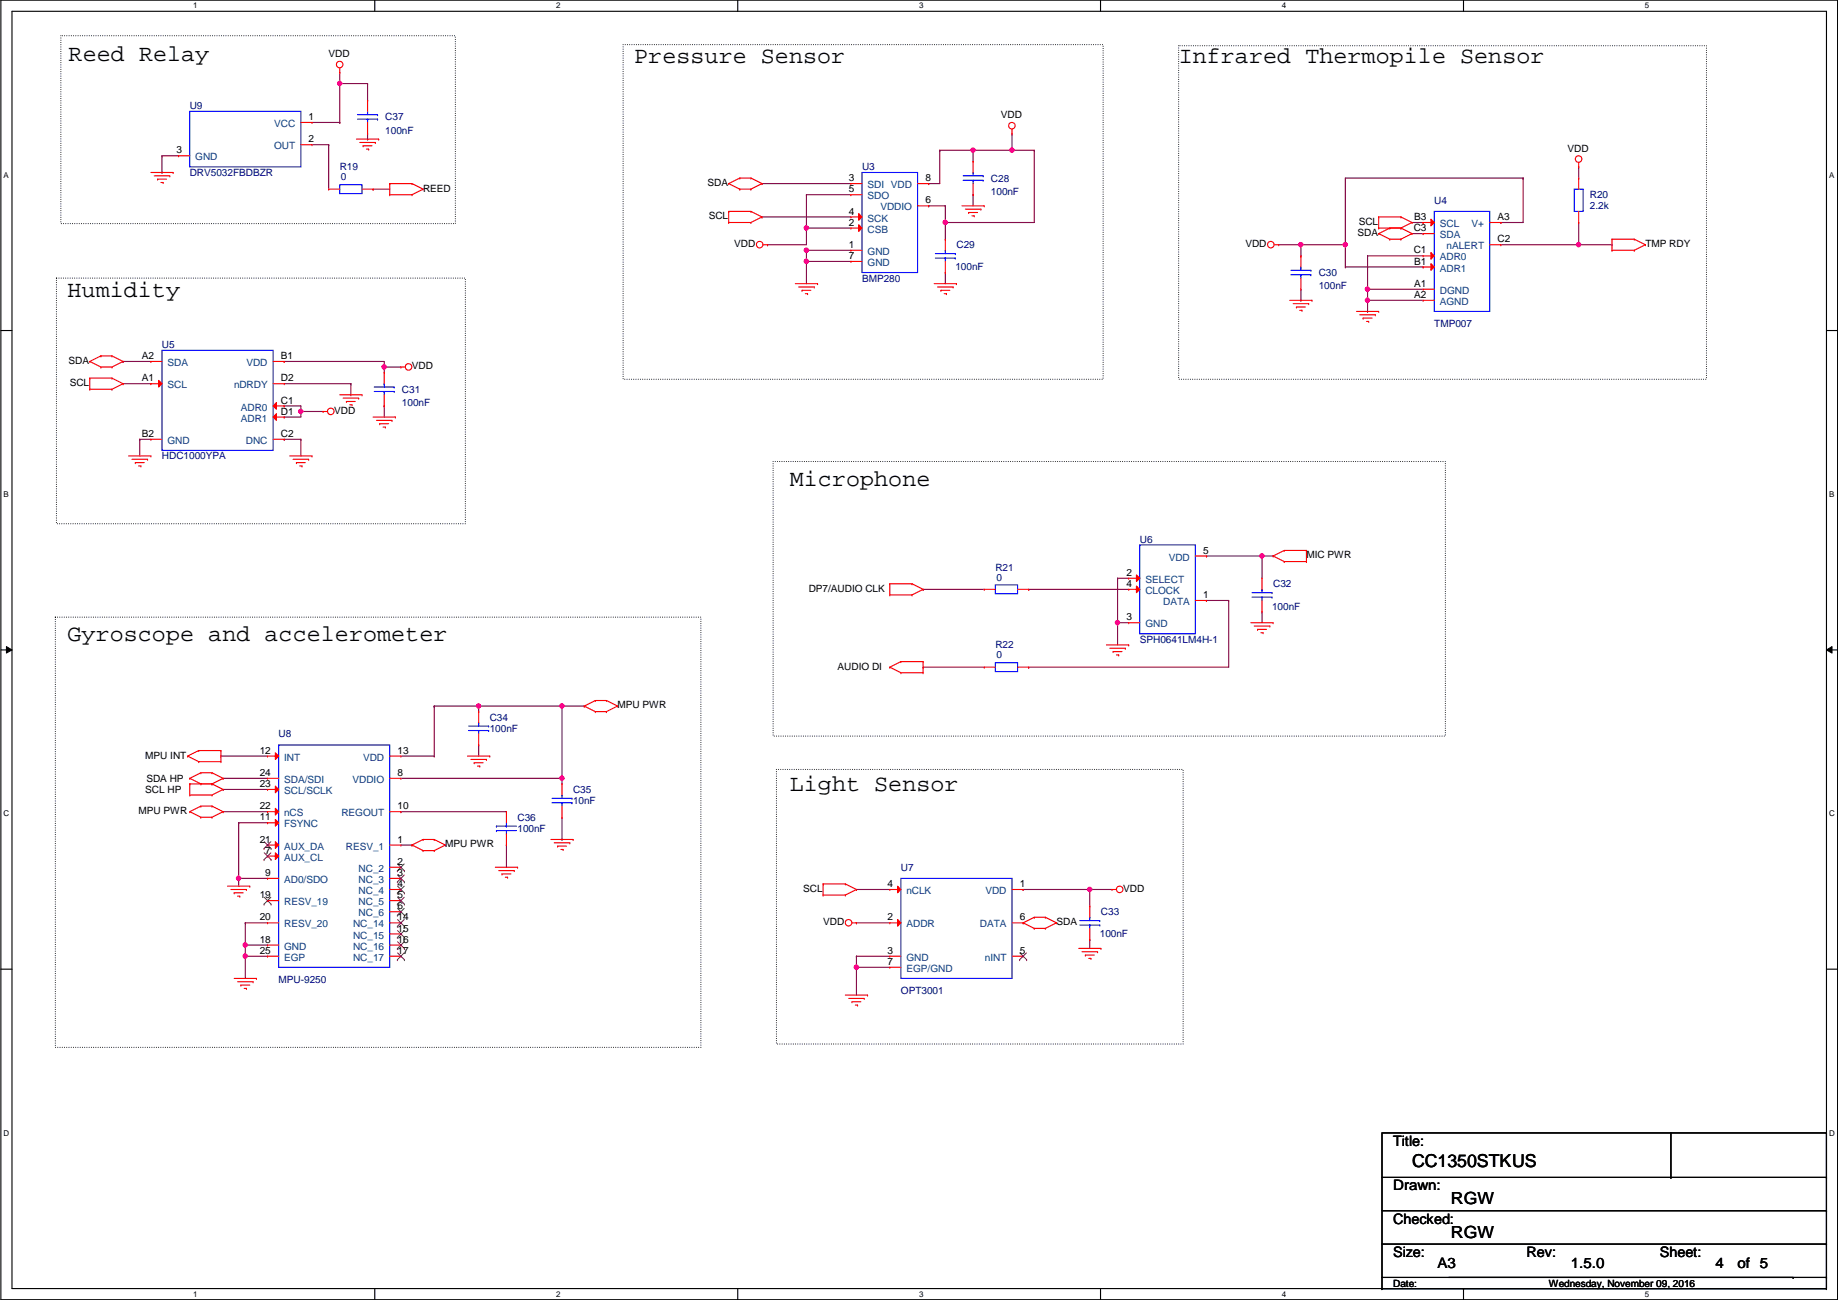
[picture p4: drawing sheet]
<svg xmlns="http://www.w3.org/2000/svg" width="420mm" height="297mm" viewBox="0 0 420 297" stroke-linecap="round" stroke-linejoin="round" font-family="sans-serif">
<path d="M.2 0h419.9v297h-419.9zM2.7 2.6h414.8v291.8h-414.8z" fill="none" stroke="#000" stroke-width=".25"/>
<g fill="#fff">
<path d="M44.2 .3h1v2h-1z"/>
<path d="M44.2 294.7h1v2h-1z"/>
</g>
<path d="M85.7 0v2.6M85.7 294.4v2.6" fill="none" stroke="#000" stroke-width=".25"/>
<g fill="#fff">
<path d="M127.1 .3h1v2h-1z"/>
<path d="M127.1 294.7h1v2h-1z"/>
</g>
<path d="M168.6 0v2.6M168.6 294.4v2.6" fill="none" stroke="#000" stroke-width=".25"/>
<g fill="#fff">
<path d="M210.1 .3h1v2h-1z"/>
<path d="M210.1 294.7h1v2h-1z"/>
</g>
<path d="M251.6 0v2.6M251.6 294.4v2.6" fill="none" stroke="#000" stroke-width=".25"/>
<g fill="#fff">
<path d="M293 .3h1v2h-1z"/>
<path d="M293 294.7h1v2h-1z"/>
</g>
<path d="M334.5 0v2.6M334.5 294.4v2.6" fill="none" stroke="#000" stroke-width=".25"/>
<g fill="#fff">
<path d="M376 .3h1v2h-1z"/>
<path d="M376 294.7h1v2h-1z"/>
<path d="M.8 39h1.2v2h-1.2z"/>
<path d="M418.2 39h1.1v2h-1.1z"/>
<path d="M.8 112h1.2v2h-1.2z"/>
<path d="M418.2 112h1.1v2h-1.1z"/>
</g>
<path d="M.2 75.5h2.5M417.5 75.5h2.6" fill="none" stroke="#000" stroke-width=".25"/>
<g fill="#fff">
<path d="M.8 185h1.3v1.9h-1.3z"/>
<path d="M418.2 185h1.2v1.9h-1.2z"/>
</g>
<path d="M.2 148.5h2.5M417.5 148.5h2.6" fill="none" stroke="#000" stroke-width=".25"/>
<path d="M1.5 147.7l1.2 .8-1.2 .7zM417.5 148.5l1.3-.8v1.5z" fill="#000"/>
<path d="M1.5 147.7l1.2 .8-1.2 .7zM417.5 148.5l1.3-.8v1.5z" fill="none" stroke="#000" stroke-width=".23"/>
<g fill="#fff">
<path d="M.8 257.9h1.3v2h-1.3z"/>
<path d="M418.2 257.9h1.2v2h-1.2z"/>
</g>
<path d="M.2 221.4h2.5M417.5 221.4h2.6" fill="none" stroke="#000" stroke-width=".25"/>
<path d="M13.9 8.2h90.2v42.9h-90.2zM142.4 10.2h109.8v76.5h-109.8zM269.4 10.5h120.7v76.2h-120.7zM12.9 63.5h93.5v56.2h-93.5zM176.7 105.5h153.7v62.7h-153.7zM12.6 141h147.6v98.3h-147.6zM177.5 175.8h93v62.7h-93z" fill="none" stroke="#000" stroke-width=".25" stroke-dasharray="0 .5"/>
<g fill="none" stroke="#800040" stroke-width=".25">
<path d="M85.3 43.2h.1M85.3 43.2h3.8M343.1 50.8h.1M343.1 50.8h5.1M275.8 137.2h.1M275.8 137.2h5.1M255.5 142.3h.1M255.5 142.3h2.5M255.5 142.3v5.1M128.5 177.8h.1M128.5 177.8v1.3M54.6 200.7h.1"/>
<path d="M54.6 200.7h6.6"/>
</g>
<circle cx="54.5" cy="200.7" r=".49" fill="#f0f"/>
<circle cx="54.5" cy="200.7" r=".49" fill="none" stroke="#f0f" stroke-width=".25"/>
<g fill="none" stroke="#800040" stroke-width=".25">
<path d="M288.5 139.7h.1M288.5 139.7v2.6M50.5 172.8h.1M50.5 172.8h10.7M51 177.8h.1M51 177.8h10.2M109.4 170.2h.1M109.4 170.2v2.6M51 180.4h.1M51 180.4h10.2M54.6 188h.1M54.6 188v14.5"/>
<path d="M54.6 188h6.6M91.6 185.5h.1M91.6 185.5h24.2M115.8 193.1h.1M115.8 193.1v5.1M54.6 200.7h.1M195.8 203.2h.1M195.8 203.2h7.6M233.9 203.2h.1M233.9 203.2h15.2M249.1 214.7h.1M249.1 214.7v2"/>
</g>
<circle cx="249.1" cy="203.2" r=".49" fill="#f0f"/>
<circle cx="249.1" cy="203.2" r=".49" fill="none" stroke="#f0f" stroke-width=".25"/>
<path d="M275.8 127h.1M275.8 127h15.2M288.5 127h.1M195.8 218.5h.1M195.8 218.5v2.5M195.8 218.5h7.6M249.1 203.2h.1M249.1 203.2h5.1" fill="none" stroke="#800040" stroke-width=".25"/>
<circle cx="288.5" cy="127" r=".49" fill="#f0f"/>
<circle cx="288.5" cy="127" r=".49" fill="none" stroke="#f0f" stroke-width=".25"/>
<path d="M91.6 177.8h36.9M128.5 177.8h.1M51 185.5h.1M51 185.5h10.2" fill="none" stroke="#800040" stroke-width=".25"/>
<circle cx="128.4" cy="177.8" r=".49" fill="#f0f"/>
<circle cx="128.4" cy="177.8" r=".49" fill="none" stroke="#f0f" stroke-width=".25"/>
<path d="M56.1 210.9h.1M56.1 210.9h5.1M56.1 210.9v5" fill="none" stroke="#800040" stroke-width=".25"/>
<circle cx="56.1" cy="215.9" r=".49" fill="#f0f"/>
<circle cx="56.1" cy="215.9" r=".49" fill="none" stroke="#f0f" stroke-width=".25"/>
<path d="M56.1 215.9h.1M56.1 218.5h.1M56.1 215.9h5.1M56.1 215.9v2.6M56.1 218.5h5.1" fill="none" stroke="#800040" stroke-width=".25"/>
<circle cx="56.1" cy="218.5" r=".49" fill="#f0f"/>
<circle cx="56.1" cy="218.5" r=".49" fill="none" stroke="#f0f" stroke-width=".25"/>
<path d="M312.6 58.5h.1M312.6 58.5h12.7M312.6 58.5v7.6M312.6 66.1h.1M312.6 66.1h12.7M56.1 218.5h.1M56.1 218.5v5.1" fill="none" stroke="#800040" stroke-width=".25"/>
<circle cx="312.6" cy="66.1" r=".49" fill="#f0f"/>
<circle cx="312.6" cy="66.1" r=".49" fill="none" stroke="#f0f" stroke-width=".25"/>
<path d="M312.6 68.6h.1M312.6 66.1v2.5M312.6 68.6h12.7" fill="none" stroke="#800040" stroke-width=".25"/>
<circle cx="312.6" cy="68.6" r=".49" fill="#f0f"/>
<circle cx="312.6" cy="68.6" r=".49" fill="none" stroke="#f0f" stroke-width=".25"/>
<path d="M297.4 58.5h.1M297.4 55.9v2.6M297.4 68.6h.1M297.4 66.1v2.5M312.6 71.2h.1M312.6 68.6v2.6" fill="none" stroke="#800040" stroke-width=".25"/>
<circle cx="297.4" cy="55.9" r=".49" fill="#f0f"/>
<circle cx="297.4" cy="55.9" r=".49" fill="none" stroke="#f0f" stroke-width=".25"/>
<path d="M297.4 55.9h10.1M307.5 55.9h.1M307.5 55.9v5.1M307.5 61h.1" fill="none" stroke="#800040" stroke-width=".25"/>
<circle cx="307.5" cy="55.9" r=".49" fill="#f0f"/>
<circle cx="307.5" cy="55.9" r=".49" fill="none" stroke="#f0f" stroke-width=".25"/>
<path d="M307.5 55.9h.1M348.2 40.7h.1M348.2 40.7h-40.7v15.2M348.2 40.7v10.1M307.5 61h17.8M325.3 61h.1M91.6 172.8h7.7M99.3 172.8h.1M99.3 161.3h.1M99.3 161.3v11.5M99.3 161.3h10.1" fill="none" stroke="#800040" stroke-width=".25"/>
<circle cx="109.4" cy="161.3" r=".49" fill="#f0f"/>
<circle cx="109.4" cy="161.3" r=".49" fill="none" stroke="#f0f" stroke-width=".25"/>
<path d="M109.4 161.3h.1M109.4 161.3h19.1M128.5 161.3h.1M128.5 161.3v16.5" fill="none" stroke="#800040" stroke-width=".25"/>
<circle cx="128.4" cy="161.3" r=".49" fill="#f0f"/>
<circle cx="128.4" cy="161.3" r=".49" fill="none" stroke="#f0f" stroke-width=".25"/>
<path d="M255.5 132.1h.1M255.5 132.1h2.5M255.5 132.1v10.2M288.5 127h.1M288.5 127v5.1" fill="none" stroke="#800040" stroke-width=".25"/>
<circle cx="255.4" cy="142.3" r=".49" fill="#f0f"/>
<circle cx="255.4" cy="142.3" r=".49" fill="none" stroke="#f0f" stroke-width=".25"/>
<path d="M322.8 53.4h2.5M322.8 50.8h2.5M325.3 53.4h.1M325.3 50.8h.1M343.1 55.9h17.8M360.9 55.9h.1M109.4 161.3h.1M109.4 161.3v1.3M91.6 193.1h2.6M94.2 193.1h.1M195.8 210.9h.1M195.8 210.9h7.6" fill="none" stroke="#800040" stroke-width=".25"/>
<circle cx="360.9" cy="55.9" r=".49" fill="#f0f"/>
<circle cx="360.9" cy="55.9" r=".49" fill="none" stroke="#f0f" stroke-width=".25"/>
<path d="M360.9 55.9h.1M360.9 50.8v5.1M360.9 55.9h7.6M368.5 55.9h.1M195.8 221h.1M195.8 221h7.6M195.8 221v6.4" fill="none" stroke="#800040" stroke-width=".25"/>
<circle cx="195.8" cy="221" r=".49" fill="#f0f"/>
<circle cx="195.8" cy="221" r=".49" fill="none" stroke="#f0f" stroke-width=".25"/>
<g fill="none" stroke="#800040" stroke-width=".25">
<path d="M28.1 82.6h.1M28.1 87.7h.1M28.1 82.6h6.4M28.1 87.7h6.4M65 82.6h.1M65 82.6h22.8M65 87.7h15.2M80.2 87.7h.1M87.8 92.8h.1M87.8 83.9h.1M87.8 83.9v1.2M87.8 92.8v2.5"/>
<path d="M87.8 83.9h3.8M32 100.4h.1M32 100.4v3.8M32 100.4h2.5M65 100.4h.1M65 100.4h3.8M68.8 100.4h.1M68.8 100.4v3.8M211 134.7h.1M211 134.7h14M235.2 134.7h.1M235.2 134.7h22.8"/>
<path d="M280.9 137.2h.1M280.9 137.2v15.2h-45.7M211 152.4h.1M211 152.4h14M235.2 152.4h.1M128.5 161.3h5.1M133.6 161.3h.1M128.5 191.8h.1M128.5 186.7v5.1"/>
</g>
<circle cx="87.8" cy="83.8" r=".49" fill="#f0f"/>
<circle cx="87.8" cy="83.8" r=".49" fill="none" stroke="#f0f" stroke-width=".25"/>
<path d="M65 92.8h.1M65 92.8h3.8M68.8 94h.1M68.8 94v1.3" fill="none" stroke="#800040" stroke-width=".25"/>
<circle cx="68.8" cy="94" r=".49" fill="#f0f"/>
<circle cx="68.8" cy="94" r=".49" fill="none" stroke="#f0f" stroke-width=".25"/>
<path d="M212.3 47h.1M212.3 47h3.8M216.1 50.8h.1M216.1 47h.1M216.1 50.8h20.3M216.1 47v3.8M65 95.3h.1M65 95.3h3.8" fill="none" stroke="#800040" stroke-width=".25"/>
<circle cx="216.1" cy="50.8" r=".49" fill="#f0f"/>
<circle cx="216.1" cy="50.8" r=".49" fill="none" stroke="#f0f" stroke-width=".25"/>
<path d="M214.8 34.3h.1M214.8 34.3v7.7h-2.5M214.8 34.3h7.7M231.3 30.5h.1M231.3 30.5v3.8M212.3 42h.1" fill="none" stroke="#800040" stroke-width=".25"/>
<circle cx="231.3" cy="34.3" r=".49" fill="#f0f"/>
<circle cx="231.3" cy="34.3" r=".49" fill="none" stroke="#f0f" stroke-width=".25"/>
<path d="M222.5 34.3h.1M222.5 34.3v2.6" fill="none" stroke="#800040" stroke-width=".25"/>
<circle cx="222.4" cy="34.3" r=".49" fill="#f0f"/>
<circle cx="222.4" cy="34.3" r=".49" fill="none" stroke="#f0f" stroke-width=".25"/>
<g fill="none" stroke="#800040" stroke-width=".25">
<path d="M222.5 34.3h8.8M231.3 34.3h.1M236.4 34.3h.1M236.4 34.3v16.5M174.2 42h.1M174.2 49.6h.1M174.2 42h20.3M174.2 49.6h20.3M175.5 55.9h.1M175.5 55.9h8.9M184.1 57.2h.1M184.1 57.2h10.4"/>
<path d="M184.4 44.5h.1M184.4 57.2h.1M184.4 44.5h10.1M216.1 54.7h.1M216.1 50.8v3.9M222.5 44.5h.1M222.5 44.5v2.5"/>
</g>
<circle cx="184.3" cy="57.2" r=".49" fill="#f0f"/>
<circle cx="184.3" cy="57.2" r=".49" fill="none" stroke="#f0f" stroke-width=".25"/>
<path d="M184.4 57.2h.1M184.4 57.2v2.5" fill="none" stroke="#800040" stroke-width=".25"/>
<circle cx="184.3" cy="59.7" r=".49" fill="#f0f"/>
<circle cx="184.3" cy="59.7" r=".49" fill="none" stroke="#f0f" stroke-width=".25"/>
<path d="M184.4 59.7h.1M184.4 52.1h.1M184.4 59.7h10.1M184.4 44.5v7.6M184.4 59.7v5.1M184.4 52.1h10.1" fill="none" stroke="#800040" stroke-width=".25"/>
<circle cx="184.3" cy="52.1" r=".49" fill="#f0f"/>
<circle cx="184.3" cy="52.1" r=".49" fill="none" stroke="#f0f" stroke-width=".25"/>
<g fill="none" stroke="#800040" stroke-width=".25">
<path d="M77.7 19.1h.1M77.7 16.6v11.4M77.7 19.1h6.3M84 19.1h.1M84 19.1v3.8M37 35.6h.1M37 39.4h.1M37 35.6h3.8M37 35.6v3.8M71.3 28h6.4M71.3 33.1h3.8M75.1 33.1h.1"/>
<path d="M75.1 33.1v10.1M77.7 28h.1M84 22.9h.1M231.3 34.3h.1M231.3 34.3h5.1M360.9 38.1h.1M360.9 38.1v2.6M184.4 52.1h.1M184.4 52.1v3.8M292.3 55.9h5.1M297.4 55.9h.1M216.1 62.3h.1"/>
<path d="M216.1 62.3v2.5M68.8 94h.1M68.8 94h5.1M68.8 92.8v1.2M80.2 90.2h.1M80.2 87.7v2.5M87.8 83.9h.1M87.8 82.6v1.3M249.1 203.2h.1M249.1 203.2v3.9"/>
</g>
<circle cx="77.6" cy="19.1" r=".49" fill="#f0f"/>
<circle cx="77.6" cy="19.1" r=".49" fill="none" stroke="#f0f" stroke-width=".25"/>
<path d="M84 31.8h.1M84 30.5v1.3" fill="none" stroke="#800040" stroke-width=".25"/>
<g fill="none" stroke="#f00" stroke-width=".25">
<path d="M77.7 16.6h.1M77.7 15.5v1.1M34.5 39.4h5.1M39.6 39.4h.1M40.8 35.6h.1M40.8 35.6h2.6M68.8 28h2.5M68.8 33.1h2.5M71.3 28h.1M71.3 33.1h.1M81.5 31.8h5.1M82.2 32.6h3.6"/>
<path d="M83 33.3h.1M83 33.3h2M83.8 34.1h.5M84 22.9h.1M84 30.5h.1M84 22.9v2.5M84 28v2.5M84.3 34.1h.1M85.8 32.6h.1M86.6 31.8h.1M231.3 30.5h.1M231.3 29.5v1"/>
<path d="M360.9 38.1h.1M360.9 37.1v1M35.3 40.2h3.5M36 40.9h.1M36 40.9h2M36.8 41.7h.5M37.3 41.7h.1M38.8 40.2h.1M89.1 44.5h.1M89.1 42h.1M89.1 42h5.1M89.1 44.5h5.1"/>
<path d="M89.1 42v2.5M94.2 42h.1M94.2 44.5h.1M94.2 42l2.5 1.2M96.7 43.2h.1M96.7 43.2l-2.5 1.3M166.6 50.8h.1M166.6 48.3h.1M166.6 42h.1M166.6 48.3h5.1M166.6 50.8h5.1M166.6 48.3v2.5"/>
<path d="M166.6 42l2.5 1.2M169.1 40.7h.1M169.1 43.2h.1M169.1 40.7l-2.5 1.3M169.1 40.7h2.6M169.1 43.2h2.6M171.7 48.3h.1M171.7 50.8h.1M171.7 40.7h.1M171.7 43.2h.1M171.7 48.3l2.5 1.3M171.7 40.7l2.5 1.3"/>
<path d="M174.2 49.6h.1M174.2 42h.1M174.2 49.6l-2.5 1.2M174.2 42l-2.5 1.2M174.4 55.9h1.1M175.5 55.9h.1M194.5 57.2h.1M194.5 57.2h2.6M216.1 54.7h.1M216.1 54.7v2.5M216.1 59.7v2.6M219.9 47h5.1"/>
<path d="M220.7 47.8h3.5M221.4 48.6h.1M221.4 48.6h2.1M222.2 49.3h.5M222.7 49.3h.1M224.2 47.8h.1M225 47h.1M291.3 55.9h1M292.3 55.9h.1M315.2 52.1h.1M315.2 49.6h.1M315.2 53.4h.1"/>
<path d="M315.2 49.6h5M315.2 52.1h5M315.2 49.6v2.5M315.2 53.4l2.5 1.3M317.7 52.1h.1M317.7 54.7h.1M317.7 52.1l-2.5 1.3M317.7 54.7h2.5M320.2 49.6h.1M320.2 52.1h.1M320.2 54.7h.1M320.2 49.6l2.6 1.2"/>
<path d="M320.2 52.1l2.6 1.3M322.8 50.8h.1M322.8 53.4h.1M322.8 50.8l-2.6 1.3M322.8 53.4l-2.6 1.3M368.5 57.2h.1M368.5 54.7h.1M368.5 54.7h5.1M368.5 57.2h5.1M368.5 54.7v2.5M373.6 54.7h.1M373.6 57.2h.1"/>
<path d="M373.6 54.7l2.5 1.2M376.1 55.9h.1M376.1 55.9l-2.5 1.3M181.8 64.8h5.1M182.6 65.6h3.5M183.3 66.3h.1M183.3 66.3h2.1M184.1 67.1h.5M184.6 67.1h.1M186.1 65.6h.1M186.9 64.8h.1M213.6 64.8h5"/>
<path d="M214.3 65.6h3.6M215.1 66.3h.1M215.1 66.3h2M215.8 67.1h.6M216.1 62.3h.1M216.4 67.1h.1M217.9 65.6h.1M218.6 64.8h.1M294.8 68.6h5.1M295.6 69.4h3.6M296.4 70.1h.1M296.4 70.1h2"/>
<path d="M297.1 70.9h.5M297.6 70.9h.1M299.2 69.4h.1M299.9 68.6h.1M310.1 71.2h5.1M310.8 71.9h3.6M311.6 72.7h.1M311.6 72.7h2M312.4 73.4h.5M312.9 73.4h.1M314.4 71.9h.1M315.2 71.2h.1"/>
<path d="M20.5 82.6h.1M20.5 88.9h.1M20.5 86.4h.1M20.5 82.6l2.6 1.3M20.5 86.4h5.1M20.5 88.9h5.1M20.5 86.4v2.5M23.1 81.3h.1M23.1 83.9h.1M23.1 81.3l-2.6 1.3M23.1 81.3h2.5M23.1 83.9h2.5"/>
<path d="M25.6 81.3h.1M25.6 83.9h.1M25.6 86.4h.1M25.6 88.9h.1M25.6 81.3l2.5 1.3M25.6 86.4l2.5 1.3M28.1 82.6h.1M28.1 87.7h.1M28.1 82.6l-2.5 1.3M28.1 87.7l-2.5 1.2M73.9 94h.1M73.9 94h1"/>
<path d="M77.7 90.2h5.1M78.4 91h3.6M79.2 91.7h.1M79.2 91.7h2M80 92.5h.5M80.5 92.5h.1M82 91h.1M82.8 90.2h.1M85.3 95.3h5.1M86.1 96.1h3.5M86.8 96.8h.1M86.8 96.8h2"/>
<path d="M87.6 97.6h.5M87.8 85.1h.1M87.8 92.8h.1M87.8 85.1v2.6M87.8 90.2v2.6M88.1 97.6h.1M89.6 96.1h.1M90.4 95.3h.1M91.6 83.9h.1M91.6 83.9h1.1M29.4 104.2h5.1M30.2 104.9h3.5"/>
<path d="M30.9 105.7h.1M30.9 105.7h2.1M31.7 106.5h.5M32.2 106.5h.1M33.7 104.9h.1M34.5 104.2h.1M66.2 104.2h5.1M67 104.9h3.6M67.8 105.7h.1M67.8 105.7h2M68.5 106.5h.5M69 106.5h.1"/>
<path d="M70.6 104.9h.1M71.3 104.2h.1M203.4 135.9h.1M203.4 133.4h.1M203.4 133.4h5.1M203.4 135.9h5.1M203.4 133.4v2.5M208.5 133.4h.1M208.5 135.9h.1M208.5 133.4l2.5 1.3M211 134.7h.1M211 134.7l-2.5 1.2"/>
<path d="M288.5 132.1h.1M288.5 139.7h.1M288.5 132.1v2.6M288.5 137.2v2.5M291 127h.1M291 127l2.6 1.3M293.6 128.3h.1M293.6 125.8h.1M293.6 128.3h5.1M293.6 125.8l-2.6 1.2M293.6 125.8h5.1M298.7 125.8h.1"/>
<path d="M298.7 128.3h.1M298.7 125.8v2.5M203.4 152.4h.1M203.4 152.4l2.5 1.3M205.9 153.7h.1M205.9 151.2h.1M205.9 153.7h5.1M205.9 151.2l-2.5 1.2M205.9 151.2h5.1M211 151.2h.1M211 153.7h.1M211 151.2v2.5"/>
<path d="M225 152.4h.1M225 152.4h2.5M232.6 152.4h2.6M235.2 152.4h.1M252.9 147.4h5.1M253.7 148.1h3.5M254.5 148.9h.1M254.5 148.9h2M255.2 149.6h.5M255.7 149.6h.1M257.2 148.1h.1M258 147.4h.1"/>
<path d="M286 142.3h5M286.7 143h3.6M287.5 143.8h.1M287.5 143.8h2M288.2 144.6h.5M288.7 144.6h.1M290.3 143h.1M291 142.3h.1M42.9 172.8h.1M42.9 172.8l2.5 1.2M43.4 179.1h.1M43.4 177.8h.1"/>
<path d="M43.4 179.1h5.1M43.4 179.1v2.6M43.4 177.8l2.5 1.3M45.4 174h.1M45.4 171.5h.1M45.4 174h5.1M45.4 171.5l-2.5 1.3M45.4 171.5h5.1M45.9 176.6h.1M45.9 179.1h.1M45.9 176.6l-2.5 1.2M45.9 176.6h2.6"/>
<path d="M48.5 179.1h.1M48.5 176.6h.1M48.5 179.1l2.5 1.3M48.5 176.6l2.5 1.2M50.5 171.5h.1M50.5 174h.1M50.5 171.5v2.5M51 177.8h.1M51 177.8l-2.5 1.3M106.9 172.8h5.1M107.6 173.5h3.6M108.4 174.3h.1"/>
<path d="M108.4 174.3h2M109.2 175h.5M109.7 175h.1M111.2 173.5h.1M112 172.8h.1M128.5 179.1h.1M128.5 179.1v2.6M133.6 161.3h.1M133.6 161.3l2.5 1.3M136.1 162.6h.1M136.1 160.1h.1M136.1 162.6h2.5"/>
<path d="M136.1 160.1l-2.5 1.2M136.1 160.1h2.5M138.6 162.6h.1M138.6 160.1h.1M138.6 160.1l2.6 1.2M141.2 161.3h.1M141.2 161.3l-2.6 1.3M43.4 181.7h.1M43.4 185.5h.1M43.4 181.7h5.1M43.4 185.5l2.5 1.2M45.9 184.2h.1"/>
<path d="M45.9 186.7h.1M45.9 184.2l-2.5 1.3M45.9 184.2h2.6M45.9 186.7h2.6M48.5 181.7h.1M48.5 184.2h.1M48.5 186.7h.1M48.5 184.2l2.5 1.3M51 180.4h.1M51 185.5h.1M51 180.4l-2.5 1.3M51 185.5l-2.5 1.2"/>
<path d="M94.2 193.1h.1M94.2 193.1l2.5 1.3M96.7 194.4h.1M96.7 191.8h.1M96.7 194.4h2.6M96.7 191.8l-2.5 1.3M96.7 191.8h2.6M99.3 194.4h.1M99.3 191.8h.1M99.3 191.8l2.5 1.3M101.8 193.1h.1M101.8 193.1l-2.5 1.3"/>
<path d="M113.2 198.2h5.1M114 198.9h3.5M114.8 199.7h.1M114.8 199.7h2M117.5 198.9h.1M118.3 198.2h.1M125.9 191.8h5.1M126.7 192.6h3.5M127.5 193.3h.1M127.5 193.3h2M128.2 194.1h.5M128.5 186.7h.1"/>
<path d="M128.5 184.2v2.5M128.7 194.1h.1M130.2 192.6h.1M131 191.8h.1M52 202.5h5.1M52.8 203.2h3.5M53.5 204h.1M53.5 204h2.1M54.3 204.8h.5M54.8 204.8h.1M56.3 203.2h.1M57.1 202.5h.1"/>
<path d="M115.5 200.4h.5M116 200.4h.1M188.2 204.5h.1M188.2 202h.1M188.2 202h5M188.2 204.5h5M188.2 202v2.5M193.2 202h.1M193.2 204.5h.1M193.2 202l2.6 1.2M194.8 210.9h1M195.8 203.2h.1"/>
<path d="M195.8 210.9h.1M195.8 203.2l-2.6 1.3M233.9 210.9h.1M233.9 210.9l2.5 1.2M236.4 212.1h.1M236.4 209.6h.1M236.4 212.1h2.6M236.4 209.6l-2.5 1.3M236.4 209.6h2.6M239 212.1h.1M239 209.6h.1M239 209.6l2.5 1.3"/>
<path d="M241.5 210.9h.1M241.5 210.9l-2.5 1.2M246.6 216.7h5.1M247.3 217.5h3.6M248.1 218.2h.1M248.1 218.2h2M248.9 219h.5M249.4 219h.1M250.9 217.5h.1M251.7 216.7h.1M254.2 203.2h.1M254.2 203.2h1"/>
<path d="M53.5 223.6h5.1M54.3 224.3h3.6M55.1 225.1h.1M55.1 225.1h2M55.8 225.8h.5M56.3 225.8h.1M57.9 224.3h.1M58.6 223.6h.1M193.2 227.4h5.1M194 228.1h3.6M194.8 228.9h.1M194.8 228.9h2"/>
<path d="M195.5 229.7h.5M196 229.7h.1M197.6 228.1h.1M198.3 227.4h.1"/>
<circle cx="77.6" cy="14.7" r=".75"/>
<circle cx="231.3" cy="28.7" r=".75"/>
<circle cx="360.9" cy="36.3" r=".75"/>
<circle cx="173.7" cy="55.9" r=".75"/>
<circle cx="290.5" cy="55.9" r=".75"/>
<circle cx="75.6" cy="94" r=".75"/>
<circle cx="93.4" cy="83.8" r=".75"/>
<circle cx="194" cy="210.8" r=".75"/>
<circle cx="256" cy="203.2" r=".75"/>
</g>
<g fill="none" stroke="#000" stroke-width=".25">
<path d="M315.9 258.9h101.6v33h-101.6zM382 258.9v10.1M315.9 269h101.6M315.9 276.6h101.6M382 269h.1M417.5 269h.1M417.5 276.6h.1M315.9 294.4h.1M315.9 284.3h101.6M315.9 291.9v2.5M315.9 294.4h101.6M331.2 291.9h78.7"/>
<path d="M409.9 291.9h.1M417.5 284.3h.1M417.5 294.4h.1M417.5 291.9h.1M417.5 291.9v2.5"/>
</g>
<g fill="none" stroke="#00f" stroke-width=".25">
<path d="M43.4 25.4h25.4v12.7h-25.4zM81.7 27.2h4.6M81.7 26.2h4.6M84 27.2h.1M84 25.4h.1M84 25.4v.8M84 27.2v.8M86.3 27.2h.1M86.3 26.2h.1M197.1 39.4h12.7v22.9h-12.7zM213.8 59h4.6M213.8 58h4.6"/>
<path d="M216.1 59h.1M216.1 57.2h.1M216.1 57.2v.8M216.1 59v.7M218.4 59h.1M218.4 58h.1M85.5 89.5h4.6M85.5 88.4h4.6M87.8 89.5h.1M87.8 87.7h.1M87.8 87.7v.7M87.8 89.5v.7"/>
<path d="M90.1 89.5h.1M90.1 88.4h.1M286.2 136.4h4.6M286.2 135.4h4.6M288.5 136.4h.1M288.5 134.7h.1M288.5 134.7v.7M288.5 136.4v.8M290.8 136.4h.1M290.8 135.4h.1M227.5 151.4h5.1v2.1h-5.1zM126.2 183.4h4.6"/>
<path d="M126.2 182.4h4.6M128.5 183.4h.1M128.5 181.7h.1M128.5 181.7v.7M128.5 183.4v.8M130.8 183.4h.1M130.8 182.4h.1"/>
</g>
<path d="M196.3 51.4l.8 .7-.8 .8z" fill="#f00"/>
<path d="M194.5 52.1h.1M194.5 59.7h.1M194.5 42h.1M194.5 52.1h2.6M194.5 59.7h2.6M194.5 42h2.6M196.3 51.4l.8 .7-.8 .8zM209.8 47h2.5M212.3 47h.1" fill="none" stroke="#f00" stroke-width=".25"/>
<path d="M196.3 48.8l.8 .8-.8 .7z" fill="#f00"/>
<g fill="none" stroke="#f00" stroke-width=".25">
<path d="M222.5 36.9h.1M222.5 36.9v2.5M194.5 49.6h.1M194.5 44.5h.1M194.5 49.6h2.6M194.5 44.5h2.6M196.3 48.8l.8 .8-.8 .7zM209.8 42h2.5M212.3 42h.1M222.5 44.5h.1M222.5 42v2.5M89.1 208.3h2.5"/>
<path d="M91.6 208.3h.1"/>
</g>
<path d="M222.5 39.4h.1M222.5 39.4v.8M220.2 41.2h4.5M220.2 40.2h4.5M222.5 41.2h.1M222.5 41.2v.8M224.7 41.2h.1M224.7 40.2h.1M63.7 170.2h25.4v50.8h-25.4z" fill="none" stroke="#00f" stroke-width=".25"/>
<path d="M90.8 209.1h.1M90.9 207.6l1.5 1.5M92.4 207.6l-1.6 1.5M92.4 209.1h.1" fill="none" stroke="#804000" stroke-width=".23"/>
<path d="M62.9 192.3l.8 .8-.8 .7z" fill="#f00"/>
<path d="M61.2 193.1h.1M61.2 193.1h2.5M62.9 192.3l.8 .8-.8 .7z" fill="none" stroke="#f00" stroke-width=".25"/>
<path d="M60.4 193.9h.1M60.4 192.3l1.6 1.6M61.9 192.3l-1.5 1.6M62 193.9h.1" fill="none" stroke="#804000" stroke-width=".23"/>
<path d="M62.9 194.9l.8 .7-.8 .8z" fill="#f00"/>
<path d="M89.1 177.8h2.5M91.6 177.8h.1M61.2 195.6h.1M61.2 195.6h2.5M62.9 194.9l.8 .7-.8 .8zM89.1 185.5h2.5M91.6 185.5h.1M61.2 200.7h.1M61.2 200.7h2.5" fill="none" stroke="#f00" stroke-width=".25"/>
<path d="M60.4 196.4h.1M60.4 194.9l1.6 1.5M61.9 194.9l-1.5 1.5M62 196.4h.1" fill="none" stroke="#804000" stroke-width=".23"/>
<path d="M62.9 187.2l.8 .8-.8 .8z" fill="#f00"/>
<path d="M61.2 188h.1M61.2 188h2.5M62.9 187.2l.8 .8-.8 .8z" fill="none" stroke="#f00" stroke-width=".25"/>
<path d="M62.9 172l.8 .8-.8 .7z" fill="#f00"/>
<g fill="none" stroke="#f00" stroke-width=".25">
<path d="M61.2 172.8h.1M61.2 172.8h2.5M62.9 172l.8 .8-.8 .7zM89.1 172.8h2.5M91.6 172.8h.1M89.1 193.1h2.5M91.6 193.1h.1M61.2 215.9h.1M61.2 205.8h.1M61.2 210.9h.1M61.2 215.9h2.5M61.2 205.8h2.5"/>
<path d="M61.2 210.9h2.5"/>
</g>
<path d="M60.4 206.6h.1M60.4 205l1.6 1.6M61.9 205l-1.5 1.6M62 206.6h.1" fill="none" stroke="#804000" stroke-width=".23"/>
<path d="M62.9 184.7l.8 .8-.8 .7z" fill="#f00"/>
<path d="M61.2 185.5h.1M61.2 185.5h2.5M62.9 184.7l.8 .8-.8 .7z" fill="none" stroke="#f00" stroke-width=".25"/>
<path d="M62.9 179.6l.8 .8-.8 .7z" fill="#f00"/>
<g fill="none" stroke="#f00" stroke-width=".25">
<path d="M34.5 82.6h.1M34.5 82.6h2.5M34.5 100.4h.1M34.5 100.4h2.5M61.2 177.8h.1M61.2 177.8h2.5M62.9 179.6l.8 .8-.8 .7zM61.2 180.4h.1M61.2 180.4h2.5M89.1 198.2h2.5M91.6 198.2h.1M61.2 218.5h.1"/>
<path d="M61.2 218.5h2.5M89.1 218.5h2.5M89.1 210.9h2.5M89.1 213.4h2.5M89.1 215.9h2.5M89.1 200.7h2.5M89.1 203.2h2.5M89.1 205.8h2.5M91.6 210.9h.1M91.6 213.4h.1M91.6 215.9h.1M91.6 218.5h.1"/>
<path d="M91.6 200.7h.1M91.6 203.2h.1M91.6 205.8h.1"/>
</g>
<g fill="none" stroke="#804000" stroke-width=".23">
<path d="M90.8 199h.1M90.9 197.4l1.5 1.6M90.9 199.9l1.5 1.6M92.4 197.4l-1.6 1.6M92.4 199.9l-1.6 1.6M92.4 199h.1M90.8 211.7h.1M90.8 214.2h.1M90.8 216.7h.1M90.8 219.3h.1M90.8 201.5h.1M90.8 204h.1"/>
<path d="M90.8 206.6h.1M90.9 210.1l1.5 1.6M90.9 212.6l1.5 1.6M90.9 215.2l1.5 1.5M90.9 217.7l1.5 1.6M90.9 202.5l1.5 1.5M90.9 205l1.5 1.6M92.4 210.1l-1.6 1.6M92.4 212.6l-1.6 1.6M92.4 215.2l-1.6 1.5M92.4 217.7l-1.6 1.6M92.4 202.5l-1.6 1.5"/>
<path d="M92.4 205l-1.6 1.6M92.4 211.7h.1M92.4 214.2h.1M92.4 216.7h.1M92.4 219.3h.1M92.4 201.5h.1M92.4 204h.1M92.4 206.6h.1"/>
</g>
<path d="M37 80.1h25.4v22.8h-25.4z" fill="none" stroke="#00f" stroke-width=".25"/>
<path d="M36.3 86.9l.7 .8-.7 .7z" fill="#f00"/>
<path d="M34.5 87.7h.1M34.5 87.7h2.5M36.3 86.9l.7 .8-.7 .7zM62.4 82.6h2.6M65 82.6h.1" fill="none" stroke="#f00" stroke-width=".25"/>
<path d="M62.4 92.8l.8-.8v1.5z" fill="#f00"/>
<path d="M62.4 92.8l.8-.8v1.5zM62.4 92.8h2.6M65 92.8h.1" fill="none" stroke="#f00" stroke-width=".25"/>
<path d="M62.4 95.3l.8-.8v1.6z" fill="#f00"/>
<path d="M62.4 95.3l.8-.8v1.6zM62.4 95.3h2.6M62.4 87.7h2.6M65 95.3h.1M65 87.7h.1M62.4 100.4h2.6M65 100.4h.1M273.3 127h2.5M275.8 127h.1" fill="none" stroke="#f00" stroke-width=".25"/>
<path d="M260.6 124.5h12.7v20.3h-12.7z" fill="none" stroke="#00f" stroke-width=".25"/>
<path d="M259.8 131.4l.8 .7-.8 .8z" fill="#f00"/>
<path d="M258 132.1h.1M258 132.1h2.6M259.8 131.4l.8 .7-.8 .8z" fill="none" stroke="#f00" stroke-width=".25"/>
<path d="M259.8 133.9l.8 .8-.8 .7z" fill="#f00"/>
<g fill="none" stroke="#f00" stroke-width=".25">
<path d="M297.4 58.5h.1M297.4 58.5v2.5M325.3 53.4h.1M325.3 53.4h2.6M340.6 55.9h2.5M340.6 50.8h2.5M343.1 55.9h.1M343.1 50.8h.1M360.9 50.8h.1M360.9 40.7h.1M360.9 40.7v2.5M360.9 48.3v2.5"/>
<path d="M297.4 66.1h.1M297.4 63.5v2.6M325.3 66.1h.1M325.3 68.6h.1M325.3 66.1h2.6M325.3 68.6h2.6M258 134.7h.1M258 134.7h2.6M259.8 133.9l.8 .8-.8 .7zM273.3 137.2h2.5M275.8 137.2h.1M258 142.3h.1"/>
<path d="M258 142.3h2.6"/>
</g>
<path d="M327.9 48.3h12.7v22.9h-12.7zM359.9 43.2h2v5.1h-2zM295.1 62.8h4.6M295.1 61.8h4.6M297.4 62.8h.1M297.4 61h.1M297.4 61v.8M297.4 62.8v.7M299.7 62.8h.1M299.7 61.8h.1" fill="none" stroke="#00f" stroke-width=".25"/>
<path d="M327.1 60.2l.8 .8-.8 .8z" fill="#f00"/>
<path d="M325.3 61h.1M325.3 61h2.6M327.1 60.2l.8 .8-.8 .8z" fill="none" stroke="#f00" stroke-width=".25"/>
<path d="M327.1 50.1l.8 .7-.8 .8z" fill="#f00"/>
<path d="M325.3 50.8h.1M325.3 50.8h2.6M327.1 50.1l.8 .7-.8 .8z" fill="none" stroke="#f00" stroke-width=".25"/>
<path d="M327.1 57.7l.8 .8-.8 .7z" fill="#f00"/>
<path d="M325.3 58.5h.1M325.3 58.5h2.6M327.1 57.7l.8 .8-.8 .7zM231.3 218.5h2.6M233.9 218.5h.1" fill="none" stroke="#f00" stroke-width=".25"/>
<path d="M205.9 200.7h25.4v22.9h-25.4z" fill="none" stroke="#00f" stroke-width=".25"/>
<path d="M233.1 219.3h.1M233.1 217.7l1.6 1.6M234.6 217.7l-1.5 1.6M234.7 219.3h.1" fill="none" stroke="#804000" stroke-width=".23"/>
<path d="M205.2 210.1l.7 .8-.7 .7z" fill="#f00"/>
<path d="M203.4 210.9h.1M203.4 218.5h.1M203.4 210.9h2.5M203.4 218.5h2.5M205.2 210.1l.7 .8-.7 .7zM231.3 203.2h2.6M233.9 203.2h.1M203.4 221h.1M203.4 221h2.5" fill="none" stroke="#f00" stroke-width=".25"/>
<path d="M205.2 202.5l.7 .7-.7 .8z" fill="#f00"/>
<g fill="none" stroke="#f00" stroke-width=".25">
<path d="M75.1 43.2h.1M75.1 43.2h2.6M82.8 43.2h2.5M85.3 43.2h.1M225 134.7h.1M225 134.7h2.5M232.6 134.7h2.6M235.2 134.7h.1M109.4 162.6h.1M109.4 170.2h.1M109.4 162.6v2.5M109.4 167.7v2.5"/>
<path d="M115.8 193.1h.1M115.8 185.5h.1M115.8 185.5v2.5M115.8 190.5v2.6M203.4 203.2h.1M203.4 203.2h2.5M205.2 202.5l.7 .7-.7 .8zM231.3 210.9h2.6M233.9 210.9h.1M249.1 207.1h.1M249.1 214.7h.1M249.1 207.1v2.5"/>
<path d="M249.1 212.1v2.6"/>
</g>
<g fill="none" stroke="#00f" stroke-width=".25">
<path d="M77.7 42.2h5.1v2h-5.1zM227.5 133.6h5.1v2.1h-5.1zM107.1 166.9h4.6M107.1 165.9h4.6M109.4 166.9h.1M109.4 165.1h.1M109.4 165.1v.8M109.4 166.9v.8M111.7 166.9h.1M111.7 165.9h.1M113.5 188.8h.1M113.5 189.8h.1"/>
<path d="M113.5 188.8h4.6M113.5 189.8h4.6M115.8 188.8h.1M115.8 190.5h.1M115.8 188v.8M115.8 189.8v.7M246.8 211.4h4.6M246.8 210.4h4.6M249.1 211.4h.1M249.1 209.6h.1M249.1 209.6v.8M249.1 211.4v.7"/>
<path d="M251.4 211.4h.1M251.4 210.4h.1"/>
</g>
<circle cx="54.5" cy="200.7" r=".49" fill="#f0f"/>
<circle cx="54.5" cy="200.7" r=".49" fill="none" stroke="#f0f" stroke-width=".25"/>
<circle cx="249.1" cy="203.2" r=".49" fill="#f0f"/>
<circle cx="249.1" cy="203.2" r=".49" fill="none" stroke="#f0f" stroke-width=".25"/>
<circle cx="288.5" cy="127" r=".49" fill="#f0f"/>
<circle cx="288.5" cy="127" r=".49" fill="none" stroke="#f0f" stroke-width=".25"/>
<circle cx="128.4" cy="177.8" r=".49" fill="#f0f"/>
<circle cx="128.4" cy="177.8" r=".49" fill="none" stroke="#f0f" stroke-width=".25"/>
<circle cx="56.1" cy="215.9" r=".49" fill="#f0f"/>
<circle cx="56.1" cy="215.9" r=".49" fill="none" stroke="#f0f" stroke-width=".25"/>
<circle cx="56.1" cy="218.5" r=".49" fill="#f0f"/>
<circle cx="56.1" cy="218.5" r=".49" fill="none" stroke="#f0f" stroke-width=".25"/>
<circle cx="312.6" cy="66.1" r=".49" fill="#f0f"/>
<circle cx="312.6" cy="66.1" r=".49" fill="none" stroke="#f0f" stroke-width=".25"/>
<circle cx="312.6" cy="68.6" r=".49" fill="#f0f"/>
<circle cx="312.6" cy="68.6" r=".49" fill="none" stroke="#f0f" stroke-width=".25"/>
<circle cx="297.4" cy="55.9" r=".49" fill="#f0f"/>
<circle cx="297.4" cy="55.9" r=".49" fill="none" stroke="#f0f" stroke-width=".25"/>
<circle cx="307.5" cy="55.9" r=".49" fill="#f0f"/>
<circle cx="307.5" cy="55.9" r=".49" fill="none" stroke="#f0f" stroke-width=".25"/>
<circle cx="109.4" cy="161.3" r=".49" fill="#f0f"/>
<circle cx="109.4" cy="161.3" r=".49" fill="none" stroke="#f0f" stroke-width=".25"/>
<circle cx="128.4" cy="161.3" r=".49" fill="#f0f"/>
<circle cx="128.4" cy="161.3" r=".49" fill="none" stroke="#f0f" stroke-width=".25"/>
<circle cx="255.4" cy="142.3" r=".49" fill="#f0f"/>
<circle cx="255.4" cy="142.3" r=".49" fill="none" stroke="#f0f" stroke-width=".25"/>
<circle cx="360.9" cy="55.9" r=".49" fill="#f0f"/>
<circle cx="360.9" cy="55.9" r=".49" fill="none" stroke="#f0f" stroke-width=".25"/>
<circle cx="195.8" cy="221" r=".49" fill="#f0f"/>
<circle cx="195.8" cy="221" r=".49" fill="none" stroke="#f0f" stroke-width=".25"/>
<circle cx="87.8" cy="83.8" r=".49" fill="#f0f"/>
<circle cx="87.8" cy="83.8" r=".49" fill="none" stroke="#f0f" stroke-width=".25"/>
<circle cx="68.8" cy="94" r=".49" fill="#f0f"/>
<circle cx="68.8" cy="94" r=".49" fill="none" stroke="#f0f" stroke-width=".25"/>
<circle cx="216.1" cy="50.8" r=".49" fill="#f0f"/>
<circle cx="216.1" cy="50.8" r=".49" fill="none" stroke="#f0f" stroke-width=".25"/>
<circle cx="231.3" cy="34.3" r=".49" fill="#f0f"/>
<circle cx="231.3" cy="34.3" r=".49" fill="none" stroke="#f0f" stroke-width=".25"/>
<circle cx="222.4" cy="34.3" r=".49" fill="#f0f"/>
<circle cx="222.4" cy="34.3" r=".49" fill="none" stroke="#f0f" stroke-width=".25"/>
<circle cx="184.3" cy="57.2" r=".49" fill="#f0f"/>
<circle cx="184.3" cy="57.2" r=".49" fill="none" stroke="#f0f" stroke-width=".25"/>
<circle cx="184.3" cy="59.7" r=".49" fill="#f0f"/>
<circle cx="184.3" cy="59.7" r=".49" fill="none" stroke="#f0f" stroke-width=".25"/>
<circle cx="184.3" cy="52.1" r=".49" fill="#f0f"/>
<circle cx="184.3" cy="52.1" r=".49" fill="none" stroke="#f0f" stroke-width=".25"/>
<circle cx="77.6" cy="19.1" r=".49" fill="#f0f"/>
<circle cx="77.6" cy="19.1" r=".49" fill="none" stroke="#f0f" stroke-width=".25"/>
<g font-size="5.3">
<text x="15.7" y="14">Reed Relay</text>
<text x="145" y="14.5">Pressure Sensor</text>
<text x="269.4" y="14.5">Infrared Thermopile Sensor</text>
<text x="15.4" y="67.8">Humidity</text>
<text x="180.5" y="111">Microphone</text>
<text x="15.4" y="146.6">Gyroscope and accelerometer</text>
<text x="180.5" y="180.8">Light Sensor</text>
</g>
<text font-size="4.1" x="322.8" y="266.6">CC1350STKUS</text>
<g font-size="3.8">
<text x="331.7" y="275.2">RGW</text>
<text x="331.7" y="282.8">RGW</text>
</g>
<g font-size="3.3">
<text x="318.5" y="261.8">Title:</text>
<text x="318.5" y="272">Drawn:</text>
<text x="318.5" y="279.6">Checked:</text>
<text x="318.5" y="287.2">Size:</text>
<text x="348.9" y="287.2">Rev:</text>
<text x="379.4" y="287.2">Sheet:</text>
<text x="328.6" y="289.8">A3</text>
<text x="359.1" y="289.8">1.5.0</text>
<text x="392.1" y="289.8">4</text>
<text x="397.2" y="289.8">of 5</text>
</g>
<g font-size="2.3">
<text x="75.1" y="13">VDD</text>
<text x="70.6" y="27.4">1</text>
<text x="228.8" y="27">VDD</text>
<text x="40.3" y="35.1">3</text>
<text x="70.6" y="32.5">2</text>
<text x="358.3" y="34.6">VDD</text>
<text x="194" y="41.4">3</text>
<text x="211.5" y="41.4">8</text>
<text x="96.7" y="43.8">REED</text>
<text x="161.7" y="42.5">SDA</text>
<text x="194" y="43.9">5</text>
<text x="211.5" y="46.5">6</text>
<text x="162" y="50.1">SCL</text>
<text x="194" y="51.6">2</text>
<text x="194" y="49">4</text>
<text x="310.3" y="53.9">SDA</text>
<text x="310.6" y="51.4">SCL</text>
<text x="323.2" y="52.8">C3</text>
<text x="323.3" y="50.3">B3</text>
<text x="342.3" y="50.3">A3</text>
<text x="167.8" y="56.5">VDD</text>
<text x="194" y="56.6">1</text>
<text x="194" y="59.2">7</text>
<text x="284.7" y="56.5">VDD</text>
<text x="323.2" y="57.9">C1</text>
<text x="342.3" y="55.4">C2</text>
<text x="376.1" y="56.5">TMP RDY</text>
<text x="323.3" y="65.5">A1</text>
<text x="323.3" y="60.5">B1</text>
<text x="323.3" y="68.1">A2</text>
<text x="15.7" y="83.1">SDA</text>
<text x="32.5" y="82">A2</text>
<text x="64.2" y="82">B1</text>
<text x="15.9" y="88.2">SCL</text>
<text x="32.5" y="87.1">A1</text>
<text x="64.2" y="87.1">D2</text>
<text x="94.2" y="84.4">VDD</text>
<text x="64.2" y="92.2">C1</text>
<text x="64.2" y="94.7">D1</text>
<text x="76.4" y="94.6">VDD</text>
<text x="32.5" y="99.8">B2</text>
<text x="64.2" y="99.8">C2</text>
<text x="257.5" y="131.6">2</text>
<text x="275" y="126.5">5</text>
<text x="298.7" y="127.6">MIC PWR</text>
<text x="184.9" y="135.2">DP7/AUDIO CLK</text>
<text x="257.5" y="134.1">4</text>
<text x="275" y="136.7">1</text>
<text x="257.5" y="141.7">3</text>
<text x="191.5" y="153">AUDIO DI</text>
<text x="141.2" y="161.9">MPU PWR</text>
<text x="33.2" y="173.3">MPU INT</text>
<text x="59.4" y="172.2">12</text>
<text x="90.9" y="172.2">13</text>
<text x="33.5" y="178.6">SDA HP</text>
<text x="59.4" y="179.8">23</text>
<text x="59.4" y="177.3">24</text>
<text x="90.9" y="177.3">8</text>
<text x="33.2" y="181.2">SCL HP</text>
<text x="59.4" y="184.9">22</text>
<text x="90.9" y="184.9">10</text>
<text x="31.7" y="186">MPU PWR</text>
<text x="59.4" y="187.5">11</text>
<text x="59.4" y="192.5">21</text>
<text x="60.7" y="195.1">7</text>
<text x="90.9" y="192.5">1</text>
<text x="90.9" y="197.6">2</text>
<text x="101.8" y="193.6">MPU PWR</text>
<text x="60.7" y="200.2">9</text>
<text x="90.9" y="200.2">3</text>
<text x="90.9" y="202.7">4</text>
<text x="183.6" y="203.8">SCL</text>
<text x="202.9" y="202.7">4</text>
<text x="233.1" y="202.7">1</text>
<text x="256.7" y="203.8">VDD</text>
<text x="59.4" y="205.2">19</text>
<text x="90.9" y="207.8">6</text>
<text x="90.9" y="205.2">5</text>
<text x="59.4" y="215.4">18</text>
<text x="59.4" y="210.3">20</text>
<text x="90.9" y="210.3">14</text>
<text x="90.9" y="212.9">15</text>
<text x="90.9" y="215.4">16</text>
<text x="188.2" y="211.4">VDD</text>
<text x="202.9" y="210.3">2</text>
<text x="233.1" y="210.3">6</text>
<text x="241.5" y="211.4">SDA</text>
<text x="59.4" y="217.9">25</text>
<text x="90.9" y="217.9">17</text>
<text x="202.9" y="217.9">3</text>
<text x="202.9" y="220.5">7</text>
<text x="233.1" y="217.9">5</text>
<text x="318.5" y="294">Date:</text>
<text x="354" y="294">Wednesday, November 09, 2016</text>
</g>
<g font-size="2.3" fill="#000080">
<text x="43.4" y="25">U9</text>
<text x="88.1" y="27.5">C37</text>
<text x="88.1" y="30.6">100nF</text>
<text x="43.4" y="40.2">DRV5032FBDBZR</text>
<text x="77.7" y="38.9">R19</text>
<text x="77.9" y="41.2">0</text>
<text x="197.1" y="38.9">U3</text>
<text x="226.5" y="41.5">C28</text>
<text x="226.5" y="44.5">100nF</text>
<text x="327.9" y="46.6">U4</text>
<text x="363.4" y="45.3">R20</text>
<text x="363.4" y="47.8">2.2k</text>
<text x="218.6" y="56.7">C29</text>
<text x="197.1" y="64.3">BMP280</text>
<text x="218.4" y="61.8">100nF</text>
<text x="301.4" y="63.1">C30</text>
<text x="301.4" y="66.1">100nF</text>
<text x="327.9" y="74.8">TMP007</text>
<text x="37" y="79.6">U5</text>
<text x="91.9" y="89.7">C31</text>
<text x="91.9" y="92.8">100nF</text>
<text x="37" y="105">HDC1000YPA</text>
<text x="260.6" y="124">U6</text>
<text x="227.5" y="130.4">R21</text>
<text x="227.8" y="132.7">0</text>
<text x="291" y="134.2">C32</text>
<text x="290.8" y="139.3">100nF</text>
<text x="227.5" y="148.2">R22</text>
<text x="260.6" y="146.9">SPH0641LM4H-1</text>
<text x="227.8" y="150.5">0</text>
<text x="112" y="164.7">C34</text>
<text x="112" y="167.2">100nF</text>
<text x="63.7" y="168.5">U8</text>
<text x="131" y="181.2">C35</text>
<text x="131" y="183.7">10nF</text>
<text x="118.3" y="187.5">C36</text>
<text x="118.3" y="190.1">100nF</text>
<text x="205.9" y="199">U7</text>
<text x="251.7" y="209.1">C33</text>
<text x="251.4" y="214.2">100nF</text>
<text x="63.7" y="224.6">MPU-9250</text>
<text x="205.9" y="227.2">OPT3001</text>
</g>
<g font-size="2.3" fill="#004080">
<text x="62.7" y="29">VCC</text>
<text x="62.7" y="34.1">OUT</text>
<text x="44.7" y="36.7">GND</text>
<text x="198.3" y="43">SDI VDD</text>
<text x="198.3" y="45.6">SDO</text>
<text x="198.3" y="53.2">CSB</text>
<text x="198.3" y="50.6">SCK</text>
<text x="201.2" y="48.1">VDDIO</text>
<text x="329.1" y="51.9">SCL</text>
<text x="336.4" y="51.9">V+</text>
<text x="198.3" y="58.3">GND</text>
<text x="329.1" y="54.4">SDA</text>
<text x="329.1" y="59.5">ADR0</text>
<text x="330.7" y="57">nALERT</text>
<text x="198.3" y="60.8">GND</text>
<text x="329.1" y="62.1">ADR1</text>
<text x="329.1" y="67.1">DGND</text>
<text x="329.1" y="69.7">AGND</text>
<text x="38.3" y="83.7">SDA</text>
<text x="56.3" y="83.7">VDD</text>
<text x="38.3" y="88.7">SCL</text>
<text x="53.5" y="88.7">nDRDY</text>
<text x="55.1" y="93.8">ADR0</text>
<text x="38.3" y="101.4">GND</text>
<text x="55.1" y="96.4">ADR1</text>
<text x="56.2" y="101.4">DNC</text>
<text x="267.2" y="128.1">VDD</text>
<text x="261.8" y="133.2">SELECT</text>
<text x="261.8" y="135.7">CLOCK</text>
<text x="261.8" y="143.3">GND</text>
<text x="265.9" y="138.3">DATA</text>
<text x="65" y="173.8">INT</text>
<text x="83" y="173.8">VDD</text>
<text x="65" y="178.9">SDA/SDI</text>
<text x="80.6" y="178.9">VDDIO</text>
<text x="65" y="181.4">SCL/SCLK</text>
<text x="65" y="189.1">FSYNC</text>
<text x="65" y="186.5">nCS</text>
<text x="78.1" y="186.5">REGOUT</text>
<text x="65" y="194.1">AUX_DA</text>
<text x="65" y="196.7">AUX_CL</text>
<text x="79.1" y="194.1">RESV_1</text>
<text x="65" y="201.8">AD0/SDO</text>
<text x="82" y="199.2">NC_2</text>
<text x="82" y="201.8">NC_3</text>
<text x="65" y="206.8">RESV_19</text>
<text x="82" y="209.4">NC_6</text>
<text x="82" y="204.3">NC_4</text>
<text x="82" y="206.8">NC_5</text>
<text x="207.2" y="204.3">nCLK</text>
<text x="225.2" y="204.3">VDD</text>
<text x="65" y="211.9">RESV_20</text>
<text x="80.7" y="211.9">NC_14</text>
<text x="80.7" y="214.5">NC_15</text>
<text x="207.2" y="211.9">ADDR</text>
<text x="224" y="211.9">DATA</text>
<text x="65" y="217">GND</text>
<text x="65" y="219.5">EGP</text>
<text x="80.7" y="217">NC_16</text>
<text x="80.7" y="219.5">NC_17</text>
<text x="207.2" y="219.5">GND</text>
<text x="225.2" y="219.5">nINT</text>
<text x="207.2" y="222.1">EGP/GND</text>
</g>
<g font-size="1.8">
<text x="44.2" y="1.9">1</text>
<text x="127.1" y="1.9">2</text>
<text x="210.1" y="1.9">3</text>
<text x="293" y="1.9">4</text>
<text x="376" y="1.9">5</text>
<text x=".8" y="40.6">A</text>
<text x="418.2" y="40.6">A</text>
<text x=".8" y="113.6">B</text>
<text x="418.2" y="113.6">B</text>
<text x=".8" y="186.6">C</text>
<text x="418.2" y="186.6">C</text>
<text x=".8" y="259.5">D</text>
<text x="418.2" y="259.5">D</text>
<text x="44.2" y="296.3">1</text>
<text x="127.1" y="296.3">2</text>
<text x="210.1" y="296.3">3</text>
<text x="293" y="296.3">4</text>
<text x="376" y="296.3">5</text>
</g>
</svg>
